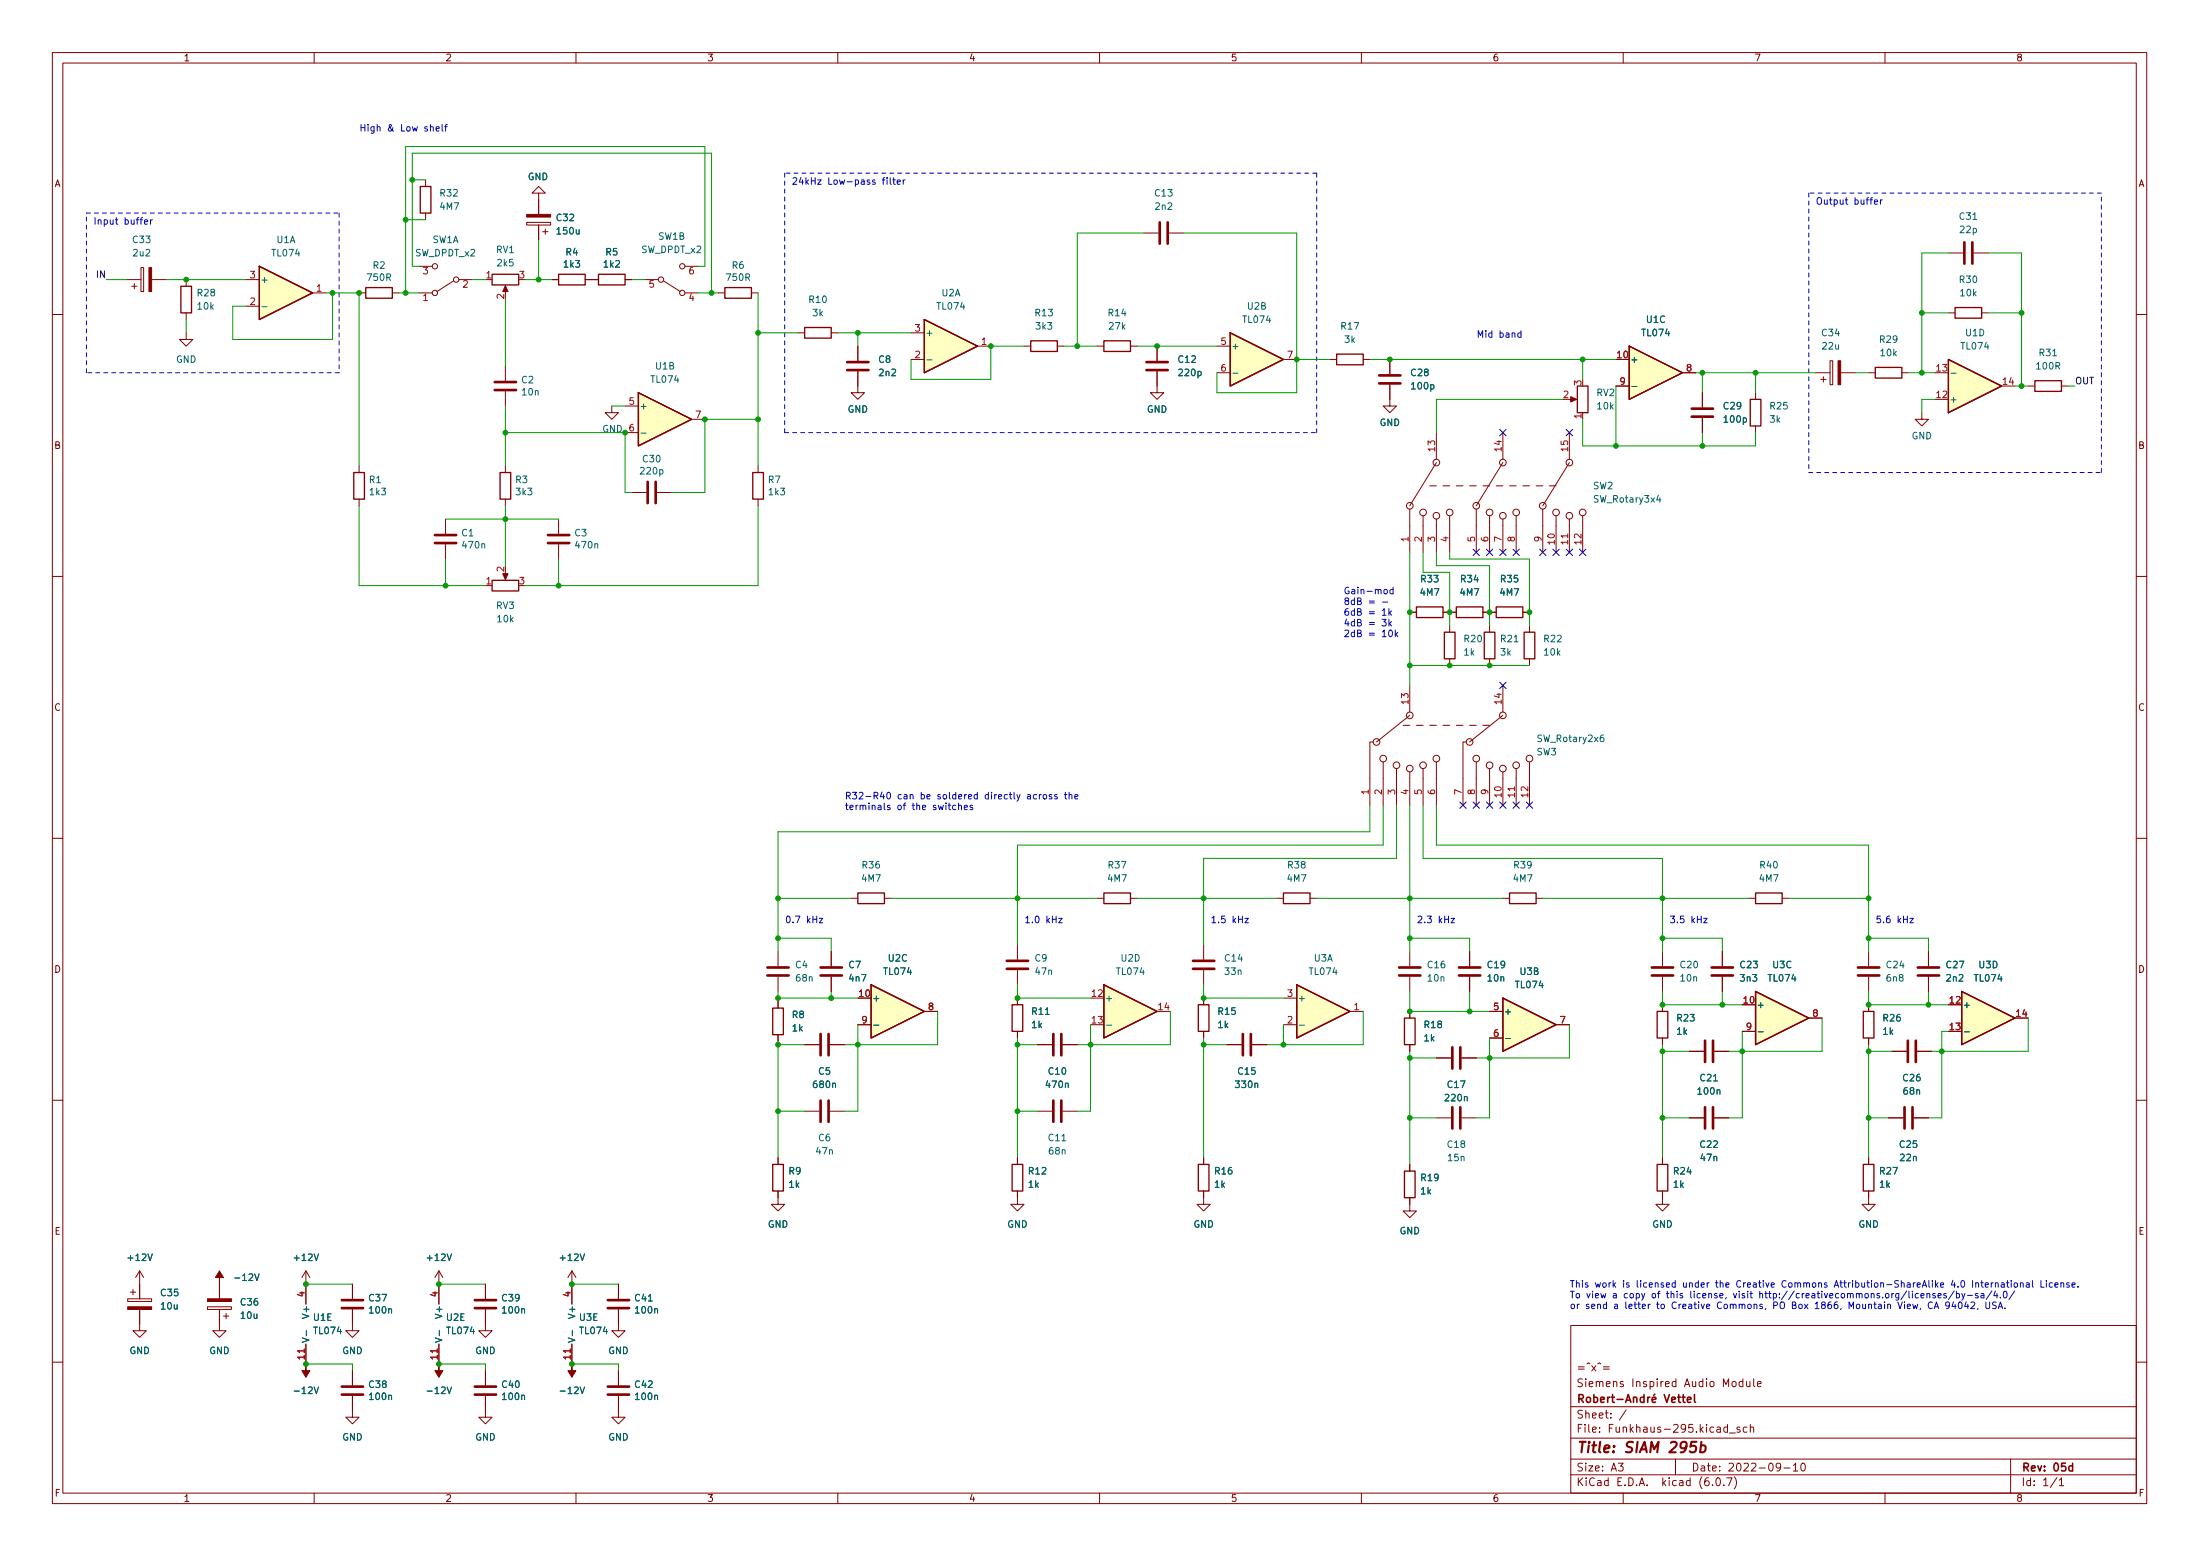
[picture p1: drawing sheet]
<svg xmlns="http://www.w3.org/2000/svg" width="420mm" height="297mm" viewBox="0 0 420 297" stroke-linecap="round" stroke-linejoin="round" font-family="sans-serif">
<g fill="none" stroke="#840000" stroke-width=".19">
<path d="M10 10h400v277h-400zM12 12h396v273h-396zM60 10v2M110 10v2M160 10v2M210 10v2M260 10v2M310 10v2M360 10v2M81.3 34.3v1.3M102.9 36.9h1.2l-1.2-1.3-1.3 1.3h1.3v4M24.1 53.4h2.8"/>
<path d="M25.1 54.6h1.1M25.7 54.1v1.1M26.9 51.1h.5v4.6h-.5zM29 53.4h2.7M35.6 53.4v1.2M35.6 59.7v1.3M47 53.4h2.5M47 58.5h2.5M59.7 55.9h2.5M68.6 55.9h1.2M74.9 55.9h1.3M80 55.9h2.5"/>
<path d="M80 50.8h2.5M81.3 40.7v1.2M86.6 53.6l-3.2 2.1M87.6 53.4h2.6M96.5 54.9v1M100.6 42.5h4.6v.5h-4.6zM102.9 43v2.8M103.6 44.2h1M104.1 43.7v1M105.4 53.4h1.3M111.8 53.4h2.5M119.4 53.4h1.2"/>
<path d="M123.2 53.4h2.5M126.7 53.6l3.2 2.1M130.8 55.9h2.5M130.8 50.8h2.5M137.2 55.9h1.2M143.5 55.9h1.3M218.4 44.5h2.8M223.3 44.5h2.8M372.1 48.3h2.8M372.1 59.7h1.3M376.9 48.3h2.8M378.5 59.7h1.2"/>
<path d="M10 60h2M35.6 63.5v1.3h1.2l-1.2 1.3-1.3-1.3h1.3M96.5 69.9v2.8M96.5 74.7v2.8M116.8 77.5v1.3h1.3l-1.3 1.2-1.2-1.2h1.2M119.4 77.5h2.5M152.4 63.5h1.3M158.7 63.5h1.3M163.8 70.9v4.1h1.3l-1.3 1.2-1.2-1.2h1.2M163.8 66.1v2.8M174 68.6h2.5M174 63.5h2.5"/>
<path d="M186.7 66.1h2.5M195.6 66.1h1.2M201.9 66.1h1.3M209.5 66.1h1.3M215.9 66.1h1.3M221 70.9v4.1h1.2l-1.2 1.2-1.3-1.2h1.3M221 66.1v2.8M232.4 66.1h2.5M232.4 71.2h2.5M245.1 68.6h2.5M254 68.6h1.3M260.3 68.6h1.3"/>
<path d="M265.4 73.4v4.1h1.3l-1.3 1.3-1.2-1.3h1.2M265.4 68.6v2.8M299.7 76.2h1M308.6 73.7h2.5M321.3 71.2h2.5M325.1 75v2.8M325.1 79.8v2.8M335.3 75v1.2M346.7 71.2h2.8M347.7 72.4h1M348.2 71.9v1M349.5 68.9h.5v4.5h-.5z"/>
<path d="M351.5 71.2h2.8M356.9 71.2h1.2M363.2 71.2h1.3M367 78.8v1.2h1.3l-1.3 1.3-1.2-1.3h1.2M387.3 73.7h1.3M393.7 73.7h1.3M408 60h2M68.6 88.9v1.3M68.6 95.3v1.3M85.1 99.1v2.8M96.5 88.9v1.3M96.5 95.3v1.3"/>
<path d="M106.7 99.1v2.8M119.4 82.6h2.5M120.6 94h2.8M125.5 94h2.8M132.1 80h2.5M144.8 88.9v1.3M144.8 95.3v1.3M269.2 97.2v8.2M271.8 98.5v6.9M273 92.7h1.3M274.3 82.6v5.1M274.3 99.1v6.3"/>
<path d="M274.3 88.3l-5.1 8.3M275.6 92.7h1.3M276.9 98.5v6.9M278.1 92.7h1.3M280.7 92.7h1.2M281.9 97.2v8.2M283.2 92.7h1.3M284.5 98.5v6.9M285.7 92.7h1.3M287 82.6v5.1M287 99.1v6.3M287 88.3l-5.1 8.3"/>
<path d="M288.3 92.7h1.3M289.6 98.5v6.9M290.8 92.7h1.3M293.4 92.7h1.2M294.6 97.2v8.2M295.9 92.7h1.3M297.2 98.5v6.9M299.7 88.3l-5.1 8.3M299.7 82.6v5.1M299.7 99.1v6.3M302.3 98.5v6.9M335.3 81.3v1.3"/>
<path d="M10 110h2M85.1 103.9v2.8M96.5 109.3v1M106.7 103.9v2.8M269.2 116.9h1.3M275.6 116.9h2.5M276.9 119.4v1.3M283.2 116.9h2.5M284.5 119.4v1.3M290.8 116.9h1.3M292.1 119.4v1.3M408 110h2"/>
<path d="M268 138.5h1.2M269.2 130.8v5.1M269.2 136.6l-6.3 5M270.5 138.5h1.3M273 138.5h1.3M275.6 138.5h1.3M276.9 125.8v1.2M278.1 138.5h1.3M280.7 138.5h1.2M283.2 138.5h1.3M284.5 125.8v1.2M287 136.6l-6.3 5"/>
<path d="M287 130.8v5.1M292.1 125.8v1.2M262.3 141.6h-.7v12.1M264.2 145.5v8.2M266.7 146.7v7M269.2 147.4v6.3M271.8 146.7v7M274.3 145.5v8.2M280 141.6h-.6v12.1M281.9 145.5v8.2M284.5 146.7v7M287 147.4v6.3"/>
<path d="M289.6 146.7v7M292.1 145.5v8.2M10 160h2M162.6 171.5h1.2M168.9 171.5h1.3M209.5 171.5h1.3M215.9 171.5h1.3M243.8 171.5h1.3M250.2 171.5h1.3M287 171.5h1.3M293.4 171.5h1.2M334 171.5h1.3"/>
<path d="M340.4 171.5h1.2M408 160h2M148.6 181.6v2.8M148.6 186.5v2.8M148.6 191.2v1.2M148.6 197.5v1.3M153.7 199.4h2.8M158.5 199.4h2.8M158.7 181.6v2.8M158.7 186.5v2.8M163.8 195.6h2.6M176.5 193.1h2.6"/>
<path d="M194.3 180.4v2.8M194.3 185.2v2.8M194.3 190.5v1.3M194.3 196.9v1.3M198.1 199.4h2.8M202.9 199.4h2.8M229.9 180.4v2.8M229.9 185.2v2.8M229.9 190.5v1.3M229.9 196.9v1.3M234.3 199.4h2.8M239.1 199.4h2.8"/>
<path d="M245.1 195.6h2.5M245.1 190.5h2.5M257.8 193.1h2.5M269.2 181.6v2.8M269.2 186.5v2.8M269.2 193.1v1.2M269.2 199.4v1.3M280.7 181.6v2.8M280.7 186.5v2.8M284.5 193.1h2.5M284.5 198.2h2.5M297.2 195.6h2.5"/>
<path d="M317.5 181.6v2.8M317.5 186.5v2.8M317.5 191.8v1.3M317.5 198.2v1.2M328.9 181.6v2.8M328.9 186.5v2.8M332.7 196.9h2.6M345.4 194.3h2.6M356.9 181.6v2.8M356.9 186.5v2.8M356.9 191.8v1.3M356.9 198.2v1.2"/>
<path d="M368.3 181.6v2.8M368.3 186.5v2.8M10 210h2M153.7 212.1h2.8M158.5 212.1h2.8M198.1 212.1h2.8M202.9 212.1h2.8M274.3 213.4h2.8M274.3 202h2.8M279.1 213.4h2.8M279.1 202h2.8M322.6 200.7h2.8"/>
<path d="M322.6 213.4h2.8M327.4 200.7h2.8M327.4 213.4h2.8M360.7 213.4h2.8M361.3 200.7h2.8M365.5 213.4h2.8M366.1 200.7h2.8M408 210h2M148.6 227.4v2.5h1.3l-1.3 1.3-1.3-1.3h1.3M148.6 221v1.3M194.3 227.4v2.5h1.3l-1.3 1.3-1.3-1.3h1.3M194.3 221v1.3"/>
<path d="M229.9 227.4v2.5h1.2l-1.2 1.3-1.3-1.3h1.3M229.9 221v1.3M269.2 228.6v2.6h1.3l-1.3 1.2-1.2-1.2h1.2M269.2 222.3v1.3M317.5 227.4v2.5h1.3l-1.3 1.3-1.3-1.3h1.3M317.5 221v1.3M356.9 227.4v2.5h1.2l-1.2 1.3-1.3-1.3h1.3M356.9 221v1.3M24.4 247.9h4.6v.5h-4.6zM24.9 246.7h1M25.4 246.2v1M26.7 250v4h1.2l-1.2 1.3-1.3-1.3h1.3"/>
<path d="M26.7 242.6v5.3M26.7 242.6l-.8 1.3M26.7 242.6l.7 1.3M39.6 249.5h4.6v.5h-4.6zM41.9 250v4h1.3l-1.3 1.3-1.3-1.3h1.3M41.9 245.1v2.8M42.7 251.2h1M43.2 250.7v1.1M58.4 242.6v6.4M58.4 256.6v3.8M58.4 242.6l-.7 1.3M58.4 242.6l.8 1.3"/>
<path d="M67.3 250v4h1.3l-1.3 1.3-1.3-1.3h1.3M67.3 245.1v2.8M83.8 242.6l-.7 1.3M83.8 242.6v6.4M83.8 256.6v3.8M83.8 242.6l.8 1.3M92.7 250v4h1.3l-1.3 1.3-1.3-1.3h1.3M92.7 245.1v2.8M109.2 242.6l-.7 1.3M109.2 242.6v6.4M109.2 256.6v3.8M109.2 242.6l.8 1.3"/>
<path d="M118.1 250v4h1.3l-1.3 1.3-1.3-1.3h1.3M118.1 245.1v2.8M300 253h108v32h-108zM10 260h2M67.3 266.5v4h1.3l-1.3 1.3-1.3-1.3h1.3M67.3 261.7v2.8M92.7 266.5v4h1.3l-1.3 1.3-1.3-1.3h1.3M92.7 261.7v2.8M118.1 266.5v4h1.3l-1.3 1.3-1.3-1.3h1.3M118.1 261.7v2.8M300 278.5h108M300 274.5h108"/>
<path d="M300 268.5h108M306.2 260.9h1.2M306.2 261.4h1.2M309.1 279.3h.9l-.5 .6 .4 .1v.7l-.2 .1-.6-.1M310.6 269.1l-1.3 2M320 278.5v3M329.9 272.5l-.4-.1-.3 .3 .2 .6h.5M329.9 271.9v1.5M330.3 273.6h1.1M330.9 263.8l.4-.1 .3 .3v.4l-.3 .3-.4-.1-.1-.2zM332.3 272.5l-.4-.1-.2 .2 .1 .2 .5 .2v.3h-.6M332.9 263.8l-.5-.1-.3 .3 .2 .6h.6"/>
<path d="M332.9 263.2v1.5M333.6 263.7v.9l.4 .1 .2-.1M333.6 272.5l-.4-.1-.3 .3 .2 .6h.5M334.2 263.7v1M334.3 272.6l.2-.2 .4 .1v.9M334.3 271.9v1.5M334.9 263.2v1.3l.2 .2M335.6 264.2l.8-.1-.1-.3-.4-.1-.3 .2 .1 .7h.6M340.1 280l-.3 .2h-.3l-.3-.2 .2-.6 .4-.1 .2 .2a.99 .99 0 0 1-.4 1.3h-.2M342.5 279.7l.4-.4v1.5M344.1 279.4l.2-.1a.8 .8 0 0 1 .5 .8 .8 .8 0 0 1-.5 .7 .99 .99 0 0 1-.2-1.4zM384 278.5v6.5"/>
<path d="M408 260h2M60 285v2M110 285v2M160 285v2M210 285v2M260 285v2M300 281.5h108M310 285v2M327.1 283.5v.1M327.9 282.2l.2-.1a.8 .8 0 0 1 .5 .8 .8 .8 0 0 1-.5 .7 1 1 0 0 1-.2-1.4zM329.2 283.5v.1M329.8 282.1h1l-.7 1.5"/>
<path d="M331.2 281.9a1.72 1.72 0 0 1 0 2.3M340.7 280.2h1.2M342.5 280.8h.9M360 285v2M392.9 282l-1.3 2M393.3 282.5l.4-.4v1.5M393.3 283.6h.8"/>
<circle cx="83.1" cy="50.8" r=".51"/>
<circle cx="83.1" cy="55.9" r=".51"/>
<circle cx="87.1" cy="53.4" r=".51"/>
<circle cx="126.2" cy="53.4" r=".51"/>
<circle cx="130.3" cy="55.9" r=".51"/>
<circle cx="130.3" cy="50.8" r=".51"/>
<circle cx="269.2" cy="96.6" r=".63"/>
<circle cx="271.8" cy="97.8" r=".63"/>
<circle cx="274.3" cy="98.5" r=".63"/>
<circle cx="274.3" cy="88.3" r=".63"/>
<circle cx="276.9" cy="97.8" r=".63"/>
<circle cx="281.9" cy="96.6" r=".63"/>
<circle cx="284.5" cy="97.8" r=".63"/>
<circle cx="287" cy="98.5" r=".63"/>
<circle cx="287" cy="88.3" r=".63"/>
<circle cx="289.6" cy="97.8" r=".63"/>
<circle cx="294.6" cy="96.6" r=".63"/>
<circle cx="297.2" cy="97.8" r=".63"/>
<circle cx="299.7" cy="88.3" r=".63"/>
<circle cx="299.7" cy="98.5" r=".63"/>
<circle cx="302.3" cy="97.8" r=".63"/>
<circle cx="269.2" cy="136.6" r=".63"/>
<circle cx="287" cy="136.6" r=".63"/>
<circle cx="262.9" cy="141.6" r=".63"/>
<circle cx="264.2" cy="144.8" r=".63"/>
<circle cx="266.7" cy="146.1" r=".63"/>
<circle cx="269.2" cy="146.7" r=".63"/>
<circle cx="271.8" cy="146.1" r=".63"/>
<circle cx="274.3" cy="144.8" r=".63"/>
<circle cx="280.7" cy="141.6" r=".63"/>
<circle cx="281.9" cy="144.8" r=".63"/>
<circle cx="284.5" cy="146.1" r=".63"/>
<circle cx="287" cy="146.7" r=".63"/>
<circle cx="289.6" cy="146.1" r=".63"/>
<circle cx="292.1" cy="144.8" r=".63"/>
</g>
<g fill="none" stroke="#840000" stroke-width=".3">
<path d="M301.5 267l.8-.1 .1-.2-.1-.3-.2-.2h-.6v1.5M301.9 267l.5 .7M303.1 266.8l.4-.1 .3 .3v.4l-.3 .3-.4-.1-.1-.2zM304.4 266.8l.4-.1 .3 .3-.1 .6h-.6M304.4 266.2v1.5M305.7 267.2l.7-.1-.1-.3-.4-.1-.2 .2 .1 .7h.5M307 266.7v1M307.5 266.7l-.3 .1-.2 .2M307.8 266.7h.5M308 266.2v1.3l.3 .2M308.8 267.1h1.2M310.5 267.7l.5-1.5 .5 1.5"/>
<path d="M310.6 267.3h.7M312 266.9l.2-.2 .3 .1 .1 .9M312 266.7v1M314 266.8l-.5-.1-.2 .3 .1 .6h.6M314 266.2v1.5M314.7 266.7v1M315.1 266.7l-.3 .1-.1 .2M315.5 267.2l.8-.1-.1-.3-.4-.1-.3 .2 .1 .7h.6M316 266.1l-.2 .3M317.8 266.2l.5 1.5 .5-1.5M319.3 267.2l.7-.1-.1-.3-.4-.1-.2 .2v.7h.6M320.4 266.7h.6"/>
<path d="M320.6 266.2v1.3l.4 .2M321.3 266.7h.5M321.5 266.2v1.3l.3 .2M322.3 267.2l.7-.1-.1-.3-.4-.1-.2 .2v.7h.6M323.6 266.2v1.3l.2 .2M395.8 279.9l-.4-.1-.3 .3 .2 .6h.5M395.8 279.3v1.5"/>
</g>
<path d="M324 275.2h-1l-.2 1 .3-.2 .7 .1 .1 .3-.1 .7-.3 .1h-.5l-.3-.1M324.8 276h.8l.2 .3-.1 .6a.66 .66 0 0 1-1 .2M324.9 275.2l-.2 2" fill="none" stroke="#840000" stroke-width=".4"/>
<g fill="none" stroke="#840000" stroke-width=".51">
<path d="M221.5 42.5v4M223 42.5v4M375.2 46.3v4M376.7 46.3v4M94.5 74.5h4.1M94.5 72.9h4.1M161.8 70.6h4.1M161.8 69.1h4.1M218.9 70.6h4.1M218.9 69.1h4.1M263.4 73.2h4.1M263.4 71.7h4.1"/>
<path d="M323.1 79.5h4.1M323.1 78h4.1M123.7 92v4M125.2 92v4M83.1 103.7h4M83.1 102.1h4M104.6 103.7h4.1M104.6 102.1h4.1M146.6 186.2h4M146.6 184.7h4M156.7 186.2h4.1M156.7 184.7h4.1"/>
<path d="M156.7 197.4v4.1M158.2 197.4v4.1M192.3 184.9h4M192.3 183.4h4M201.2 197.4v4.1M202.7 197.4v4.1M227.8 184.9h4.1M227.8 183.4h4.1M237.4 197.4v4.1M238.9 197.4v4.1M267.2 186.2h4.1M267.2 184.7h4.1"/>
<path d="M277.4 199.9v4.1M278.6 186.2h4.1M278.6 184.7h4.1M278.9 199.9v4.1M315.5 186.2h4M315.5 184.7h4M325.6 198.7v4M326.9 186.2h4.1M326.9 184.7h4.1M327.2 198.7v4M354.8 186.2h4.1M354.8 184.7h4.1"/>
<path d="M364.4 198.7v4M365.9 198.7v4M366.3 186.2h4M366.3 184.7h4M156.7 210.1v4.1M158.2 210.1v4.1M201.2 210.1v4.1M202.7 210.1v4.1M277.4 211.4v4M278.9 211.4v4M325.6 211.4v4M327.2 211.4v4"/>
<path d="M363.7 211.4v4M365.3 211.4v4M65.3 249.7h4M65.3 248.2h4M90.7 249.7h4M90.7 248.2h4M116.1 249.7h4M116.1 248.2h4M65.3 266.2h4M65.3 264.7h4M90.7 266.2h4M90.7 264.7h4"/>
<path d="M116.1 266.2h4M116.1 264.7h4"/>
</g>
<g fill="#ffffc2" stroke="#ffffc2" stroke-width=".19">
<path d="M234.9 63.5l10.2 5.1-10.2 5.1z"/>
<path d="M335.3 189.3l10.1 5-10.1 5.1z"/>
<path d="M311.1 66.1l10.2 5.1-10.2 5z"/>
<path d="M247.6 188l10.2 5.1-10.2 5.1z"/>
<path d="M374.6 189.3l10.2 5-10.2 5.1z"/>
<path d="M287 190.5l10.2 5.1-10.2 5.1z"/>
<path d="M210.8 188l10.2 5.1-10.2 5.1z"/>
<path d="M121.9 75l10.2 5-10.2 5.1z"/>
<path d="M372.1 68.6l10.2 5.1-10.2 5.1z"/>
<path d="M49.5 50.8l10.2 5.1-10.2 5.1z"/>
<path d="M176.5 61l10.2 5.1-10.2 5.1z"/>
<path d="M166.4 188l10.1 5.1-10.1 5.1z"/>
</g>
<g fill="none" stroke="#840000" stroke-width=".25">
<path d="M80.3 35.6h2v5.1h-2zM34.5 54.6h2.1v5.1h-2.1zM49.5 50.8l10.2 5.1-10.2 5.1zM69.8 54.9h5.1v2h-5.1zM94 52.4h5.1v2h-5.1zM106.7 52.4h5.1v2h-5.1zM114.3 52.4h5.1v2h-5.1zM138.4 54.9h5.1v2h-5.1zM373.4 58.7h5.1v2h-5.1zM121.9 75l10.2 5-10.2 5.1zM153.7 62.5h5v2.1h-5zM176.5 61l10.2 5.1-10.2 5.1z"/>
<path d="M196.8 65.1h5.1v2h-5.1zM210.8 65.1h5.1v2h-5.1zM234.9 63.5l10.2 5.1-10.2 5.1zM255.3 67.6h5v2h-5zM301.2 73.7h2.1v5.1h-2.1zM311.1 66.1l10.2 5.1-10.2 5zM334.3 76.2h2v5.1h-2zM358.1 70.1h5.1v2.1h-5.1zM372.1 68.6l10.2 5.1-10.2 5.1zM388.6 72.7h5.1v2h-5.1zM67.6 90.2h2v5.1h-2zM95.5 90.2h2v5.1h-2z"/>
<path d="M143.8 90.2h2v5.1h-2zM94 110.8h5.1v2h-5.1zM270.5 115.9h5.1v2h-5.1zM278.1 115.9h5.1v2h-5.1zM285.7 115.9h5.1v2h-5.1zM275.8 120.7h2.1v5.1h-2.1zM283.5 120.7h2v5.1h-2zM291.1 120.7h2v5.1h-2zM163.8 170.5h5.1v2h-5.1zM210.8 170.5h5.1v2h-5.1zM245.1 170.5h5.1v2h-5.1zM288.3 170.5h5.1v2h-5.1z"/>
<path d="M335.3 170.5h5.1v2h-5.1zM147.6 192.4h2v5.1h-2zM166.4 188l10.1 5.1-10.1 5.1zM193.3 191.8h2v5.1h-2zM210.8 188l10.2 5.1-10.2 5.1zM228.9 191.8h2v5.1h-2zM247.6 188l10.2 5.1-10.2 5.1zM268.2 194.3h2.1v5.1h-2.1zM287 190.5l10.2 5.1-10.2 5.1zM316.5 193.1h2v5.1h-2zM335.3 189.3l10.1 5-10.1 5.1zM355.9 193.1h2v5.1h-2z"/>
<path d="M374.6 189.3l10.2 5-10.2 5.1zM147.6 222.3h2v5.1h-2zM193.3 222.3h2v5.1h-2zM228.9 222.3h2v5.1h-2zM268.2 223.6h2.1v5h-2.1zM316.5 222.3h2v5.1h-2zM355.9 222.3h2v5.1h-2z"/>
</g>
<g fill="none" stroke="#006464" stroke-width=".19">
<path d="M50 58.5h1M177 68.7h1M235.5 71.2h.9M311.7 73.8h.9M372.6 71.2h1M122.4 82.7h1M316.7 94.5l-.3 .9h.8M306.2 140.3l-.4 .1-.1 .2-.1 .7 .2 .3 .5-.1v-.5l-.1-.1-.4-.1-.2 .2M166.9 195.7h.9M211.3 195.7h1M248.2 195.7h.9M287.5 198.2h1"/>
<path d="M335.8 197h1M375.2 197h.9M58.5 254v1M83.9 254v1M109.3 254v1"/>
</g>
<g fill="#840000" stroke="#840000" stroke-width=".19">
<path d="M58.4 260.4v1.3h.8l-.8 1.2-.7-1.2h.7z"/>
<path d="M96.5 54.5l.5 1.2h-1z"/>
<path d="M300 75.7l1.1 .5-1.1 .5z"/>
<path d="M96 109.5h1l-.5 1.2z"/>
<path d="M351 68.9h.5v4.5h-.5z"/>
<path d="M100.6 40.9h4.6v.5h-4.6z"/>
<path d="M28.4 51.1h.6v4.6h-.6z"/>
<path d="M83.8 260.4v1.3h.8l-.8 1.2-.7-1.2h.7z"/>
<path d="M109.2 260.4v1.3h.8l-.8 1.2-.7-1.2h.7z"/>
<path d="M39.6 247.9h4.6v.5h-4.6z"/>
<path d="M24.4 249.5h4.6v.5h-4.6z"/>
<path d="M41.9 242.6l.8 1.3h-.8v1.2v-1.2h-.8z"/>
</g>
<g fill="none" stroke="#0000c2" stroke-width=".19">
<path d="M82.2 24.3l.2-.1h.3v.8M83.3 24.6l.6-.1-.1-.3h-.3l-.2 .2 .1 .6h.4M84.4 23.8v1l.2 .2M84.9 24.2h.5M85.4 23.8l-.3 .1v1.1M168.5 34.3h.5M169 33.9l-.3 .2v1.1M169.4 33.9v.1M169.4 34.3v.9M170 33.9v1.1l.2 .2M170.5 34.3h.5M170.7 33.9v1.1l.3 .2"/>
<path d="M171.3 34.8l.6-.2v-.2l-.4-.1-.2 .2 .1 .6h.5M172.5 34.3v.9M172.9 34.3l-.4 .3M358 38.6l.6-.1-.1-.3-.3-.1-.2 .2v.6h.5M359.1 38.1v.9M359.5 38.1l-.4 .3M27.6 42.4l.6-.1-.1-.3h-.3l-.2 .1 .1 .6h.4M28.7 42v.8M29.1 42l-.4 .2M290.5 63.6h-.4l-.2 .2 .1 .5h.5M290.5 63.1v1.3M263.9 118.2h.8l-.4 .5 .4 .1v.6l-.2 .1-.6-.1"/>
<path d="M264 116.6l.4-.4v1.3M264 117.5h.7M264.1 114.9h.9M264.4 112.6l.3-.1 .3 .3v.3l-.3 .3-.3-.1-.1-.2zM265.3 116.2v1.3M265.3 118.2v1.3M265.4 117l.3 .5M265.4 119l.3 .5M265.7 116.6l-.4 .5M265.7 118.7l-.4 .4M266 112.6l-.3-.1-.3 .3 .2 .5h.4M266 112.1v1.3"/>
<path d="M265.4 120.3h.1a.68 .68 0 0 1 .4 .6 .68 .68 0 0 1-.4 .6 .85 .85 0 0 1-.1-1.2zM266.5 120.3v1.2M266.6 121.1l.4 .4M267 120.7l-.5 .5M181.1 153.7h.5M181.3 153.3v1.1l.3 .2M182.5 153.8l-.3-.1-.3 .3 .1 .5h.5M183.1 153.8l.2-.1 .3 .1v.8M183.1 153.3v1.3M184.2 154.1l.6-.1-.1-.2-.4-.1-.1 .2v.6h.5M185.7 153.8l-.3-.1-.1 .2v.2l.4 .1v.3h-.4M196.3 151.7h.4l.1 .8"/>
<path d="M196.8 152h-.4l-.2 .2 .2 .3h.4M198 151.7h-.4l-.3 .2 .2 .6h.5M198.5 151.7v.8M198.9 151.7l-.4 .2M199.3 151.8l.2-.1 .3 .1 .1 .5-.1 .2h-.3l-.2-.1zM200.9 151.7h-.3l-.2 .2v.1l.5 .2v.3h-.5M201.9 151.7h-.3l-.2 .2 .1 .1 .4 .2v.3h-.5M203.3 151.7h.5M203.5 151.3v1l.3 .2M204.2 151.8l.2-.1h.3v.8M204.2 151.3v1.2M205.3 152.1l.6-.1-.1-.3h-.3l-.2 .2v.6h.5"/>
<path d="M156.5 175.3h.6l-.6 .9h.6M202.2 175.3h.7l-.7 .9h.7M237.7 175.3h.7l-.7 .9h.7M277.1 175.3h.7l-.7 .9h.7M325.4 175.3h.6l-.6 .9h.6M364.7 175.3h.7l-.7 .9h.7M364.6 246.5v1.1l.1 .2M365.2 246.5v.1M365.2 246.9v.9M366.4 247l-.4-.1-.2 .3 .1 .5h.5M366.9 247.3l.6-.1-.1-.2-.4-.1-.1 .2v.6h.5M368 247l.2-.1 .3 .1 .1 .8"/>
<path d="M368 246.9v.9M369 248.7a.6 .6 0 0 0-.8 .4 .6 .6 0 0 0 .6 .7l.2-.1M369.4 249.8l.4-1.3 .5 1.3M369.5 249.5h.6M369.6 247l-.3-.1-.2 .2 .1 .2 .4 .1v.3h-.5M370.1 247.3l.6-.1v-.2l-.4-.1-.2 .2 .1 .6h.5M371.7 247l-.3-.1-.2 .2 .1 .2 .4 .1v.3h-.5M372.3 249.1l-.2 .2h-.4l-.1-.2v-.3l.2-.3 .4 .1 .1 .2a.85 .85 0 0 1-.4 1h-.2M373.1 248.5l-.3 .9h.8M373.2 246.4l-1.1 1.7M373.4 249v.8M373.6 247l.4-.1 .2 .3-.1 .5h-.5"/>
<path d="M373.6 246.5v1.3M374.1 248.7l.2-.2a.68 .68 0 0 1 .4 .7 .68 .68 0 0 1-.4 .6l-.3-.5zM374.7 246.9l.3 .9M375.3 246.9l-.5 1.2-.1 .1M375.5 248.5l-.3 .9h.8M375.8 247.3h.9M375.8 249v.8M376.4 248.7l.5-.2 .2 .4-.7 .9h.7M377.7 247l-.3-.1-.1 .2v.2l.4 .1v.3h-.4M377.7 249.8l-.1 .2M378.3 244.9h.5M378.4 247h.4l.1 .8"/>
<path d="M378.5 244.5v1l.3 .2M378.9 247.2l-.4 .1-.2 .2 .2 .3 .4-.1M379.1 245.3l.6-.1v-.3h-.4l-.2 .2 .1 .6h.5M379.3 248.5v1.1l.2 .2h.4l.1-.2v-1.1M380.3 244.9v.8M380.4 246.4l-1.1 1.7M380.7 244.9l-.4 .2M381.1 245l.2-.1h.3v.8M381.1 246.4l-.3 .9h.8M381.1 244.9v.8M381.3 248.6l-.5-.1-.3 .3 .2 .3 .5 .2v.4l-.2 .1h-.5M381.4 246.9v.9"/>
<path d="M381.6 249.8l.4-1.3 .5 1.3M381.7 249.5h.6M382 247.7v.1M382.2 244.9h.5l.1 .8M382.7 246.6l.2-.1a.68 .68 0 0 1 .4 .6 .68 .68 0 0 1-.4 .7l-.3-.5zM382.8 245.2h-.5l-.1 .2 .1 .3h.5M382.9 249.7v.1M383.2 244.9h.5M383.4 244.5v1l.3 .2M384.1 244.5v.1M384.1 244.9v.8M384.8 244.9h.3l.2 .2v.4l-.2 .2h-.3l-.2-.2z"/>
<path d="M384.8 246.4l-1.1 1.7M385.9 245l.1-.1h.3l.1 .8M385.9 244.9v.8M387 244.9h.5v.8M387.5 245.2h-.4l-.2 .2 .2 .3h.4M388.2 244.5v1l.1 .2M389.8 244.5v1.2h.6M390.8 244.5v.1M390.8 244.9v.8M392 244.9h-.4l-.2 .2 .1 .6h.5M392.4 245.3l.6-.1v-.3h-.4l-.2 .2 .1 .6h.5M393.6 245l.2-.1h.3v.8"/>
<path d="M393.6 244.9v.8M395.2 244.9h-.3l-.2 .2v.1l.5 .2v.3h-.5M395.7 245.3l.6-.1v-.3h-.4l-.2 .2 .1 .6h.5M396.9 245.6v.1"/>
</g>
<path d="M149.9 33.1v49.5M251.5 33.1h-101.6M345.4 36.9v53.3M401.3 36.9h-55.9M16.5 40.7h48.3M64.8 40.7v30.5M16.5 71.2v-30.5M64.8 71.2h-48.3M149.9 82.6h101.6M251.5 82.6v-49.5M345.4 90.2h55.9M401.3 90.2v-53.3" fill="none" stroke="#0000c2" stroke-width=".19" stroke-dasharray=".8 .8"/>
<g fill="none" stroke="#009600" stroke-width=".19">
<path d="M78.7 34.3h2.6M20.3 53.4h3.8M31.7 53.4h15.3M62.2 55.9h6.4v33M63.5 55.9v8.9h-19.1v-6.3h2.6M76.2 55.9h3.8M77.5 41.9h3.8M80 50.8h-1.3v-21.6h57.2v26.7M90.2 53.4h2.5M96.5 57.2v12.7M100.3 53.4h5.1M102.9 45.8v7.6"/>
<path d="M120.6 53.4h2.6M133.3 50.8h1.3v-22.8h-57.1v27.9M133.3 55.9h3.9M144.8 55.9v33M218.4 44.5h-12.7v21.6M226.1 44.5h21.5v30.5h-15.2v-3.8M367 59.7h5.1M372.1 48.3h-5.1v22.9M379.7 48.3h6.4v25.4M379.7 59.7h6.4M35.6 61v2.5M96.5 77.5v11.4"/>
<path d="M116.8 77.5h2.6M144.8 63.5h7.6M160 63.5h14M163.8 63.5v2.6M195.6 66.1h-6.4v6.3h-15.2v-3.8M203.2 66.1h6.3M217.2 66.1h15.2M247.6 68.6h6.4M261.6 68.6h47M298.4 76.2h-24.1v6.4M302.3 68.6v3.8M308.6 73.7v11.4"/>
<path d="M323.8 71.2h22.9M325.1 71.2v3.8M335.3 71.2v3.8M354.3 71.2h2.6M364.5 71.2h5.1M369.6 76.2h-2.6v2.6M384.8 73.7h2.5M395 73.7h1.2M68.6 96.6v15.2h24.1M85.1 99.1h21.6M96.5 82.6h22.9v11.4h1.2M96.5 96.6v11.4"/>
<path d="M144.8 80h-10.2v14h-6.3M144.8 96.6v15.2h-44.5M302.3 80v5.1h33v-2.5M325.1 82.6v2.5M85.1 106.7v5.1M106.7 106.7v5.1M269.2 105.4v25.4M271.8 105.4v3.9h5.1v10.1M274.3 105.4v2.6h10.2v11.4M276.9 105.4v1.3h15.2v12.7M269.2 127h22.9M261.6 153.7v5.1h-113v22.8"/>
<path d="M264.2 153.7v7.6h-69.9v19.1M266.7 153.7v10.2h-36.8v16.5M269.2 153.7v27.9M271.8 153.7v10.2h45.7v17.7M274.3 153.7v7.6h82.6v20.3M148.6 179.1h10.1v2.5M148.6 171.5h14M170.2 171.5h39.3M217.2 171.5h26.6M251.5 171.5h35.5M269.2 179.1h11.5v2.5M294.6 171.5h39.4"/>
<path d="M317.5 179.1h11.4v2.5M341.6 171.5h15.3M356.9 179.1h11.4v2.5M148.6 199.4h5.1M148.6 190.5h15.2M148.6 189.3v1.9M148.6 198.8v22.2M158.7 189.3v1.2M163.8 195.6v16.5h-2.5M179.1 193.1v6.3h-17.8M194.3 199.4h3.8M194.3 188v2.5h14"/>
<path d="M194.3 198.2v22.8M208.3 195.6v16.5h-2.6M223.5 193.1v6.3h-17.8M229.9 199.4h4.4M229.9 188v2.5h15.2M229.9 198.2v22.8M245.1 195.6v3.8M260.3 193.1v6.3h-18.4M269.2 189.3v3.8h15.3M280.7 189.3v3.8M284.5 198.2v15.2h-2.6M299.7 195.6v6.4h-17.8"/>
<path d="M317.5 189.3v2.5h15.2M317.5 199.4v21.6M328.9 189.3v2.5M332.7 196.9v16.5h-2.5M348 194.3v6.4h-17.8M356.9 189.3v2.5h15.2M356.9 199.4v21.6M368.3 189.3v2.5M372.1 196.9h-1.3v16.5h-2.5M387.3 194.3v6.4h-18.4M148.6 212.1h5.1M194.3 212.1h3.8"/>
<path d="M269.2 200.7v21.6M269.2 213.4h5.1M269.2 202h5.1M317.5 213.4h5.1M317.5 200.7h5.1M356.9 213.4h3.8M356.9 200.7h4.4M58.4 245.1h8.9M83.8 245.1h8.9M109.2 245.1h8.9M58.4 260.4h8.9v1.3M83.8 260.4h8.9v1.3"/>
<path d="M109.2 260.4h8.9v1.3"/>
</g>
<g fill="none" stroke="#000084" stroke-width=".19">
<path d="M286.4 82l1.2 1.2M287.6 82l-1.2 1.2M299.1 82l1.2 1.2M300.3 82l-1.2 1.2M281.3 104.8l1.2 1.3M282.5 104.8l-1.2 1.3M283.9 104.8l1.2 1.3M285.1 104.8l-1.2 1.3M286.4 104.8l1.2 1.3M287.6 104.8l-1.2 1.3M289 104.8l1.2 1.3M290.2 104.8l-1.2 1.3"/>
<path d="M294 104.8l1.2 1.3M295.2 104.8l-1.2 1.3M296.6 104.8l1.2 1.3M297.8 104.8l-1.2 1.3M299.1 104.8l1.2 1.3M300.3 104.8l-1.2 1.3M301.7 104.8l1.2 1.3M302.9 104.8l-1.2 1.3M286.4 130.2l1.2 1.3M287.6 130.2l-1.2 1.3M278.8 153.1l1.2 1.2M280 153.1l-1.2 1.2"/>
<path d="M281.3 153.1l1.2 1.2M282.5 153.1l-1.2 1.2M283.9 153.1l1.2 1.2M285.1 153.1l-1.2 1.2M286.4 153.1l1.2 1.2M287.6 153.1l-1.2 1.2M289 153.1l1.2 1.2M290.2 153.1l-1.2 1.2M291.5 153.1l1.2 1.2M292.7 153.1l-1.2 1.2"/>
</g>
<g fill="#009600" stroke="#009600" stroke-width=".19">
<circle cx="269.2" cy="171.5" r=".46"/>
<circle cx="269.2" cy="193.1" r=".46"/>
<circle cx="245.1" cy="199.4" r=".46"/>
<circle cx="276.9" cy="116.9" r=".46"/>
<circle cx="284.5" cy="116.9" r=".46"/>
<circle cx="292.1" cy="116.9" r=".46"/>
<circle cx="325.1" cy="71.2" r=".46"/>
<circle cx="308.6" cy="85.1" r=".46"/>
<circle cx="265.4" cy="68.6" r=".46"/>
<circle cx="302.3" cy="68.6" r=".46"/>
<circle cx="247.6" cy="68.6" r=".46"/>
<circle cx="325.1" cy="85.1" r=".46"/>
<circle cx="317.5" cy="171.5" r=".46"/>
<circle cx="356.9" cy="179.1" r=".46"/>
<circle cx="356.9" cy="171.5" r=".46"/>
<circle cx="332.7" cy="200.7" r=".46"/>
<circle cx="317.5" cy="179.1" r=".46"/>
<circle cx="280.7" cy="193.1" r=".46"/>
<circle cx="269.2" cy="202" r=".46"/>
<circle cx="284.5" cy="202" r=".46"/>
<circle cx="269.2" cy="213.4" r=".46"/>
<circle cx="317.5" cy="213.4" r=".46"/>
<circle cx="317.5" cy="200.7" r=".46"/>
<circle cx="269.2" cy="179.1" r=".46"/>
<circle cx="317.5" cy="191.8" r=".46"/>
<circle cx="367" cy="59.7" r=".46"/>
<circle cx="386.1" cy="73.7" r=".46"/>
<circle cx="386.1" cy="59.7" r=".46"/>
<circle cx="335.3" cy="71.2" r=".46"/>
<circle cx="367" cy="71.2" r=".46"/>
<circle cx="356.9" cy="191.8" r=".46"/>
<circle cx="356.9" cy="200.7" r=".46"/>
<circle cx="370.8" cy="200.7" r=".46"/>
<circle cx="356.9" cy="213.4" r=".46"/>
<circle cx="328.9" cy="191.8" r=".46"/>
<circle cx="368.3" cy="191.8" r=".46"/>
<circle cx="276.9" cy="127" r=".46"/>
<circle cx="284.5" cy="127" r=".46"/>
<circle cx="269.2" cy="116.9" r=".46"/>
<circle cx="269.2" cy="127" r=".46"/>
<circle cx="144.8" cy="80" r=".46"/>
<circle cx="135.9" cy="55.9" r=".46"/>
<circle cx="144.8" cy="63.5" r=".46"/>
<circle cx="134.6" cy="80" r=".46"/>
<circle cx="96.5" cy="99.1" r=".46"/>
<circle cx="106.7" cy="111.8" r=".46"/>
<circle cx="96.5" cy="82.6" r=".46"/>
<circle cx="78.7" cy="34.3" r=".46"/>
<circle cx="77.5" cy="41.9" r=".46"/>
<circle cx="102.9" cy="53.4" r=".46"/>
<circle cx="68.6" cy="55.9" r=".46"/>
<circle cx="63.5" cy="55.9" r=".46"/>
<circle cx="77.5" cy="55.9" r=".46"/>
<circle cx="35.6" cy="53.4" r=".46"/>
<circle cx="85.1" cy="111.8" r=".46"/>
<circle cx="189.2" cy="66.1" r=".46"/>
<circle cx="205.7" cy="66.1" r=".46"/>
<circle cx="163.8" cy="63.5" r=".46"/>
<circle cx="221" cy="66.1" r=".46"/>
<circle cx="194.3" cy="212.1" r=".46"/>
<circle cx="194.3" cy="199.4" r=".46"/>
<circle cx="148.6" cy="179.1" r=".46"/>
<circle cx="148.6" cy="171.5" r=".46"/>
<circle cx="148.6" cy="199.4" r=".46"/>
<circle cx="194.3" cy="190.5" r=".46"/>
<circle cx="163.8" cy="199.4" r=".46"/>
<circle cx="148.6" cy="212.1" r=".46"/>
<circle cx="158.7" cy="190.5" r=".46"/>
<circle cx="148.6" cy="190.5" r=".46"/>
<circle cx="83.8" cy="260.4" r=".46"/>
<circle cx="109.2" cy="260.4" r=".46"/>
<circle cx="58.4" cy="260.4" r=".46"/>
<circle cx="58.4" cy="245.1" r=".46"/>
<circle cx="83.8" cy="245.1" r=".46"/>
<circle cx="109.2" cy="245.1" r=".46"/>
<circle cx="229.9" cy="171.5" r=".46"/>
<circle cx="229.9" cy="199.4" r=".46"/>
<circle cx="208.3" cy="199.4" r=".46"/>
<circle cx="229.9" cy="190.5" r=".46"/>
<circle cx="194.3" cy="171.5" r=".46"/>
</g>
<text font-size="2.8" fill="#840000" x="301" y="277.3">Title: SIAM 295b</text>
<g font-size="2.1" fill="#840000">
<text x="301" y="261.8">=^x^=</text>
<text x="301" y="264.8">Siemens Inspired Audio Module</text>
<text x="301" y="273.5">File: Funkhaus-295.kicad_sch</text>
<text x="301" y="270.8">Sheet: /</text>
<text x="301" y="280.9">Size: A3</text>
<text x="323" y="280.9">Date: 2022-09-10</text>
<text x="386" y="280.9">Rev: 05d</text>
<text x="301" y="283.7">KiCad E.D.A. kicad (6.0.7)</text>
<text x="386" y="283.7">Id: 1/1</text>
</g>
<g font-size="1.8" fill="#840000">
<text x="35" y="11.7">1</text>
<text x="85" y="11.7">2</text>
<text x="135" y="11.7">3</text>
<text x="185" y="11.7">4</text>
<text x="235" y="11.7">5</text>
<text x="285" y="11.7">6</text>
<text x="335" y="11.7">7</text>
<text x="385" y="11.7">8</text>
<text x="10.3" y="35.7">A</text>
<text x="408.3" y="35.7">A</text>
<text x="10.3" y="85.7">B</text>
<text x="408.3" y="85.7">B</text>
<text x="10.3" y="135.7">C</text>
<text x="408.3" y="135.7">C</text>
<text x="10.3" y="185.7">D</text>
<text x="408.3" y="185.7">D</text>
<text x="10.4" y="235.7">E</text>
<text x="408.4" y="235.7">E</text>
<text x="10.4" y="285.7">F</text>
<text x="35" y="286.7">1</text>
<text x="85" y="286.7">2</text>
<text x="135" y="286.7">3</text>
<text x="185" y="286.7">4</text>
<text x="235" y="286.7">5</text>
<text x="285" y="286.7">6</text>
<text x="335" y="286.7">7</text>
<text x="385" y="286.7">8</text>
<text x="408.4" y="285.7">F</text>
</g>
<g font-size="1.8" fill="#0000c2">
<text x="68.6" y="25.1">High &amp; Low shelf</text>
<text x="151.1" y="35.2">24kHz Low-pass filter</text>
<text x="346.7" y="39.1">Output buffer</text>
<text x="17.8" y="42.9">Input buffer</text>
<text x="281.9" y="64.5">Mid band</text>
<text x="256.5" y="113.4">Gain-mod</text>
<text x="256.5" y="115.5">8dB = -</text>
<text x="256.5" y="117.5">6dB = 1k</text>
<text x="256.5" y="119.6">4dB = 3k</text>
<text x="256.5" y="121.6">2dB = 10k</text>
<text x="161.3" y="152.6">R32-R40 can be soldered directly across the</text>
<text x="161.3" y="154.6">terminals of the switches</text>
<text x="149.9" y="176.2">0.7 kHz</text>
<text x="195.6" y="176.2">1.0 kHz</text>
<text x="231.1" y="176.2">1.5 kHz</text>
<text x="270.5" y="176.2">2.3 kHz</text>
<text x="318.8" y="176.2">3.5 kHz</text>
<text x="358.1" y="176.2">5.6 kHz</text>
<text x="299.7" y="245.8">This work is licensed under the Creative Commons Attribution-ShareAlike 4.0 International License.</text>
<text x="299.7" y="247.8">To view a copy of this license, visit http://creativecommons.org/licenses/by-sa/4.0/</text>
<text x="299.7" y="249.9">or send a letter to Creative Commons, PO Box 1866, Mountain View, CA 94042, USA.</text>
</g>
<g font-size="1.8" fill="#006464">
<text x="100.8" y="34.4">GND</text>
<text x="84.1" y="40">4M7</text>
<text x="84.1" y="37.5">R32</text>
<text x="220.6" y="37.5">C13</text>
<text x="220.7" y="40">2n2</text>
<text x="374.3" y="41.9">C31</text>
<text x="25.4" y="46.4">C33</text>
<text x="52.8" y="46.4">U1A</text>
<text x="82.5" y="46.4">SW1A</text>
<text x="106.3" y="42.2">C32</text>
<text x="106.5" y="44.7">150u</text>
<text x="125.7" y="45.8">SW1B</text>
<text x="374.4" y="44.5">22p</text>
<text x="25.5" y="48.9">2u2</text>
<text x="52.1" y="48.9">TL074</text>
<text x="70.3" y="53.6">750R</text>
<text x="71.3" y="51.3">R2</text>
<text x="79.3" y="48.9">SW_DPDT_x2</text>
<text x="94.8" y="48.3">RV1</text>
<text x="95" y="50.8">2k5</text>
<text x="107.7" y="51.1">1k3</text>
<text x="108.1" y="48.8">R4</text>
<text x="115.4" y="51.1">1k2</text>
<text x="115.7" y="48.8">R5</text>
<text x="122.5" y="48.3">SW_DPDT_x2</text>
<text x="138.9" y="53.6">750R</text>
<text x="139.8" y="51.3">R6</text>
<text x="37.8" y="56.6">R28</text>
<text x="37.8" y="59.1">10k</text>
<text x="49.7" y="54">+</text>
<text x="154.6" y="57.8">R10</text>
<text x="179.1" y="59.1">TL074</text>
<text x="179.8" y="56.6">U2A</text>
<text x="238.3" y="59.1">U2B</text>
<text x="374.3" y="54">R30</text>
<text x="374.4" y="56.6">10k</text>
<text x="155.2" y="60.4">3k</text>
<text x="176.7" y="64.2">+</text>
<text x="197.8" y="60.4">R13</text>
<text x="197.9" y="62.9">3k3</text>
<text x="211.7" y="60.4">R14</text>
<text x="211.9" y="62.9">27k</text>
<text x="237.5" y="61.6">TL074</text>
<text x="256.2" y="62.9">R17</text>
<text x="256.8" y="65.4">3k</text>
<text x="313.7" y="64.2">TL074</text>
<text x="314.5" y="61.6">U1C</text>
<text x="348" y="64.2">C34</text>
<text x="359.1" y="65.4">R29</text>
<text x="375.4" y="64.2">U1D</text>
<text x="33.6" y="69.3">GND</text>
<text x="125.2" y="70.5">U1B</text>
<text x="167.8" y="69.3">C8</text>
<text x="168" y="71.8">2n2</text>
<text x="225.1" y="69.3">C12</text>
<text x="225.2" y="71.8">220p</text>
<text x="235.1" y="66.7">+</text>
<text x="269.5" y="71.8">C28</text>
<text x="311.3" y="69.3">+</text>
<text x="348.1" y="66.7">22u</text>
<text x="359.2" y="68">10k</text>
<text x="374.6" y="66.7">TL074</text>
<text x="389" y="70.5">100R</text>
<text x="389.5" y="68">R31</text>
<text x="99.6" y="73.2">C2</text>
<text x="99.8" y="75.5">10n</text>
<text x="124.4" y="73.1">TL074</text>
<text x="269.7" y="74.3">100p</text>
<text x="304.9" y="75.6">RV2</text>
<text x="372.2" y="76.9">+</text>
<text x="122" y="78.1">+</text>
<text x="161.9" y="78.8">GND</text>
<text x="219" y="78.8">GND</text>
<text x="263.5" y="81.3">GND</text>
<text x="305.1" y="78.1">10k</text>
<text x="329.2" y="78.1">C29</text>
<text x="329.4" y="80.7">100p</text>
<text x="338" y="80.7">3k</text>
<text x="338.1" y="78.1">R25</text>
<text x="365.1" y="83.9">GND</text>
<text x="122.8" y="88.3">C30</text>
<text x="70.5" y="92.2">R1</text>
<text x="70.7" y="94.5">1k3</text>
<text x="98.5" y="92.2">R3</text>
<text x="98.6" y="94.5">3k3</text>
<text x="122.4" y="90.6">220p</text>
<text x="146.7" y="92.2">R7</text>
<text x="146.9" y="94.5">1k3</text>
<text x="304.3" y="93.4">SW2</text>
<text x="304.6" y="95.9">SW_Rotary3x4</text>
<text x="88.2" y="102.4">C1</text>
<text x="88.5" y="104.7">470n</text>
<text x="109.8" y="102.4">C3</text>
<text x="110.1" y="104.7">470n</text>
<text x="271.3" y="113.7">4M7</text>
<text x="271.4" y="111.2">R33</text>
<text x="279" y="113.7">4M7</text>
<text x="279" y="111.2">R34</text>
<text x="286.6" y="113.7">4M7</text>
<text x="286.7" y="111.2">R35</text>
<text x="94.8" y="116.2">RV3</text>
<text x="95" y="118.8">10k</text>
<text x="279.6" y="125.1">1k</text>
<text x="279.7" y="122.6">R20</text>
<text x="286.6" y="125.1">3k</text>
<text x="286.7" y="122.6">R21</text>
<text x="294.9" y="122.6">R22</text>
<text x="295" y="125.1">10k</text>
<text x="293.8" y="141.6">SW_Rotary2x6</text>
<text x="293.5" y="144.2">SW3</text>
<text x="164.7" y="165.8">R36</text>
<text x="211.7" y="165.8">R37</text>
<text x="246" y="165.8">R38</text>
<text x="289.2" y="165.8">R39</text>
<text x="336.2" y="165.8">R40</text>
<text x="164.6" y="168.3">4M7</text>
<text x="211.6" y="168.3">4M7</text>
<text x="245.9" y="168.3">4M7</text>
<text x="289.1" y="168.3">4M7</text>
<text x="336.1" y="168.3">4M7</text>
<text x="152" y="184.8">C4</text>
<text x="162.1" y="184.8">C7</text>
<text x="169.7" y="183.6">U2C</text>
<text x="197.7" y="183.6">C9</text>
<text x="214.1" y="183.6">U2D</text>
<text x="234" y="183.6">C14</text>
<text x="251" y="183.6">U3A</text>
<text x="272.7" y="184.8">C16</text>
<text x="284.1" y="184.8">C19</text>
<text x="321" y="184.8">C20</text>
<text x="332.4" y="184.8">C23</text>
<text x="338.6" y="184.8">U3C</text>
<text x="360.3" y="184.8">C24</text>
<text x="371.8" y="184.8">C27</text>
<text x="378" y="184.8">U3D</text>
<text x="152.1" y="187.4">68n</text>
<text x="162.3" y="187.4">4n7</text>
<text x="166.5" y="191.2">+</text>
<text x="168.9" y="186.1">TL074</text>
<text x="197.8" y="186.1">47n</text>
<text x="210.9" y="191.2">+</text>
<text x="213.3" y="186.1">TL074</text>
<text x="234" y="186.1">33n</text>
<text x="247.8" y="191.2">+</text>
<text x="250.2" y="186.1">TL074</text>
<text x="272.8" y="187.4">10n</text>
<text x="284.2" y="187.4">10n</text>
<text x="289.5" y="188.6">TL074</text>
<text x="290.3" y="186.1">U3B</text>
<text x="321" y="187.4">10n</text>
<text x="332.4" y="187.4">3n3</text>
<text x="337.8" y="187.4">TL074</text>
<text x="360.4" y="187.4">6n8</text>
<text x="371.8" y="187.4">2n2</text>
<text x="377.2" y="187.4">TL074</text>
<text x="151.3" y="194.3">R8</text>
<text x="151.3" y="196.9">1k</text>
<text x="197.1" y="196.3">1k</text>
<text x="197.2" y="193.7">R11</text>
<text x="232.6" y="196.3">1k</text>
<text x="232.7" y="193.7">R15</text>
<text x="272.1" y="196.3">R18</text>
<text x="287.1" y="193.7">+</text>
<text x="320.3" y="197.5">1k</text>
<text x="320.3" y="195">R23</text>
<text x="335.4" y="192.4">+</text>
<text x="359.6" y="197.5">1k</text>
<text x="359.7" y="195">R26</text>
<text x="374.8" y="192.4">+</text>
<text x="272" y="198.8">1k</text>
<text x="155.5" y="207.7">680n</text>
<text x="156.3" y="205.1">C5</text>
<text x="199.9" y="207.7">470n</text>
<text x="200.3" y="205.1">C10</text>
<text x="236.1" y="207.7">330n</text>
<text x="236.5" y="205.1">C15</text>
<text x="276.5" y="207.7">C17</text>
<text x="324.4" y="209">100n</text>
<text x="324.8" y="206.4">C21</text>
<text x="363.5" y="206.4">C26</text>
<text x="363.6" y="209">68n</text>
<text x="276.1" y="210.2">220n</text>
<text x="156" y="220.4">47n</text>
<text x="156.3" y="217.8">C6</text>
<text x="200.3" y="217.8">C11</text>
<text x="200.4" y="220.4">68n</text>
<text x="276.5" y="219.1">C18</text>
<text x="276.6" y="221.7">15n</text>
<text x="324.8" y="219.1">C22</text>
<text x="324.9" y="221.7">47n</text>
<text x="362.9" y="219.1">C25</text>
<text x="363" y="221.7">22n</text>
<text x="150.7" y="224.2">R9</text>
<text x="150.7" y="226.7">1k</text>
<text x="196.4" y="226.7">1k</text>
<text x="196.5" y="224.2">R12</text>
<text x="232" y="226.7">1k</text>
<text x="232.1" y="224.2">R16</text>
<text x="271.4" y="225.5">R19</text>
<text x="319.6" y="226.7">1k</text>
<text x="319.7" y="224.2">R24</text>
<text x="359" y="226.7">1k</text>
<text x="359.1" y="224.2">R27</text>
<text x="271.4" y="228">1k</text>
<text x="146.6" y="234.4">GND</text>
<text x="192.3" y="234.4">GND</text>
<text x="227.9" y="234.4">GND</text>
<text x="267.3" y="235.6">GND</text>
<text x="315.5" y="234.4">GND</text>
<text x="354.9" y="234.4">GND</text>
<text x="24.6" y="240.7">+12V</text>
<text x="45.2" y="244.5">-12V</text>
<text x="56.3" y="240.7">+12V</text>
<text x="81.7" y="240.7">+12V</text>
<text x="107.1" y="240.7">+12V</text>
<text x="30.8" y="247.4">C35</text>
<text x="30.8" y="250">10u</text>
<text x="46" y="249.2">C36</text>
<text x="46.1" y="251.8">10u</text>
<text x="59.1" y="251.3" transform="rotate(-90 59.1 251.3)">V+</text>
<text x="70.5" y="248.4">C37</text>
<text x="70.7" y="250.7">100n</text>
<text x="84.5" y="251.3" transform="rotate(-90 84.5 251.3)">V+</text>
<text x="95.9" y="248.4">C39</text>
<text x="96.1" y="250.7">100n</text>
<text x="109.9" y="251.3" transform="rotate(-90 109.9 251.3)">V+</text>
<text x="121.3" y="248.4">C41</text>
<text x="121.5" y="250.7">100n</text>
<text x="59.1" y="256.4" transform="rotate(-90 59.1 256.4)">V-</text>
<text x="59.9" y="252.1">U1E</text>
<text x="60" y="254.7">TL074</text>
<text x="84.5" y="256.4" transform="rotate(-90 84.5 256.4)">V-</text>
<text x="85.3" y="252.1">U2E</text>
<text x="85.4" y="254.7">TL074</text>
<text x="109.9" y="256.4" transform="rotate(-90 109.9 256.4)">V-</text>
<text x="110.7" y="252.1">U3E</text>
<text x="110.8" y="254.7">TL074</text>
<text x="24.7" y="258.5">GND</text>
<text x="39.9" y="258.5">GND</text>
<text x="65.3" y="258.5">GND</text>
<text x="90.7" y="258.5">GND</text>
<text x="116.1" y="258.5">GND</text>
<text x="56.6" y="266.1">-12V</text>
<text x="70.5" y="264.9">C38</text>
<text x="70.7" y="267.2">100n</text>
<text x="82" y="266.1">-12V</text>
<text x="95.9" y="264.9">C40</text>
<text x="96.1" y="267.2">100n</text>
<text x="107.4" y="266.1">-12V</text>
<text x="121.3" y="264.9">C42</text>
<text x="121.5" y="267.2">100n</text>
<text x="65.3" y="275">GND</text>
<text x="90.7" y="275">GND</text>
<text x="116.1" y="275">GND</text>
</g>
<g font-size="1.8" fill="#0f0f0f">
<text x="18.6" y="53">IN</text>
<text x="396.2" y="73.3">OUT</text>
</g>
<g font-size="1.8" fill="#a90000">
<text x="47.8" y="53.1">3</text>
<text x="80.8" y="52.4">3</text>
<text x="92.9" y="53.1">1</text>
<text x="99.2" y="53.1">3</text>
<text x="131.6" y="52.4">6</text>
<text x="47.8" y="58.2">2</text>
<text x="60.5" y="55.7">1</text>
<text x="80.8" y="57.4">1</text>
<text x="88.4" y="54.9">2</text>
<text x="96.3" y="57" transform="rotate(-90 96.3 57)">2</text>
<text x="124" y="54.9">5</text>
<text x="131.6" y="57.4">4</text>
<text x="174.8" y="63.3">3</text>
<text x="187.5" y="65.8">1</text>
<text x="233.2" y="65.8">5</text>
<text x="174.8" y="68.4">2</text>
<text x="233.2" y="70.9">6</text>
<text x="245.9" y="68.4">7</text>
<text x="308.9" y="68.4">10</text>
<text x="322.1" y="70.9">8</text>
<text x="369.9" y="70.9">13</text>
<text x="120.2" y="77.3">5</text>
<text x="298.6" y="76">2</text>
<text x="302" y="73.6" transform="rotate(-90 302 73.6)">3</text>
<text x="309.4" y="73.4">9</text>
<text x="369.9" y="76">12</text>
<text x="382.6" y="73.4">14</text>
<text x="132.9" y="79.8">7</text>
<text x="302" y="79.9" transform="rotate(-90 302 79.9)">1</text>
<text x="274.1" y="86.1" transform="rotate(-90 274.1 86.1)">13</text>
<text x="286.8" y="86.1" transform="rotate(-90 286.8 86.1)">14</text>
<text x="299.5" y="86.1" transform="rotate(-90 299.5 86.1)">15</text>
<text x="269" y="103.4" transform="rotate(-90 269 103.4)">1</text>
<text x="271.5" y="103.4" transform="rotate(-90 271.5 103.4)">2</text>
<text x="274.1" y="103.4" transform="rotate(-90 274.1 103.4)">3</text>
<text x="276.6" y="103.4" transform="rotate(-90 276.6 103.4)">4</text>
<text x="281.7" y="103.4" transform="rotate(-90 281.7 103.4)">5</text>
<text x="284.2" y="103.4" transform="rotate(-90 284.2 103.4)">6</text>
<text x="286.8" y="103.4" transform="rotate(-90 286.8 103.4)">7</text>
<text x="289.3" y="103.4" transform="rotate(-90 289.3 103.4)">8</text>
<text x="294.4" y="103.4" transform="rotate(-90 294.4 103.4)">9</text>
<text x="296.9" y="103.9" transform="rotate(-90 296.9 103.9)">10</text>
<text x="299.5" y="103.9" transform="rotate(-90 299.5 103.9)">11</text>
<text x="302" y="103.9" transform="rotate(-90 302 103.9)">12</text>
<text x="92.9" y="111.5">1</text>
<text x="96.3" y="109.1" transform="rotate(-90 96.3 109.1)">2</text>
<text x="99.2" y="111.5">3</text>
<text x="269" y="134.4" transform="rotate(-90 269 134.4)">13</text>
<text x="286.8" y="134.4" transform="rotate(-90 286.8 134.4)">14</text>
<text x="261.4" y="151.7" transform="rotate(-90 261.4 151.7)">1</text>
<text x="263.9" y="151.7" transform="rotate(-90 263.9 151.7)">2</text>
<text x="266.4" y="151.7" transform="rotate(-90 266.4 151.7)">3</text>
<text x="269" y="151.7" transform="rotate(-90 269 151.7)">4</text>
<text x="271.5" y="151.7" transform="rotate(-90 271.5 151.7)">5</text>
<text x="274.1" y="151.7" transform="rotate(-90 274.1 151.7)">6</text>
<text x="279.1" y="151.7" transform="rotate(-90 279.1 151.7)">7</text>
<text x="281.7" y="151.7" transform="rotate(-90 281.7 151.7)">8</text>
<text x="284.2" y="151.7" transform="rotate(-90 284.2 151.7)">9</text>
<text x="286.8" y="152.2" transform="rotate(-90 286.8 152.2)">10</text>
<text x="289.3" y="152.2" transform="rotate(-90 289.3 152.2)">11</text>
<text x="291.8" y="152.2" transform="rotate(-90 291.8 152.2)">12</text>
<text x="164.1" y="190.3">10</text>
<text x="208.6" y="190.3">12</text>
<text x="245.9" y="190.3">3</text>
<text x="333" y="191.6">10</text>
<text x="372.4" y="191.6">12</text>
<text x="164.6" y="195.4">9</text>
<text x="177.3" y="192.8">8</text>
<text x="208.6" y="195.4">13</text>
<text x="221.3" y="192.8">14</text>
<text x="245.9" y="195.4">2</text>
<text x="258.6" y="192.8">1</text>
<text x="285.3" y="192.8">5</text>
<text x="285.3" y="197.9">6</text>
<text x="298" y="195.4">7</text>
<text x="333.5" y="196.6">9</text>
<text x="346.2" y="194.1">8</text>
<text x="372.4" y="196.6">13</text>
<text x="385.1" y="194.1">14</text>
<text x="58.2" y="247.5" transform="rotate(-90 58.2 247.5)">4</text>
<text x="83.6" y="247.5" transform="rotate(-90 83.6 247.5)">4</text>
<text x="109" y="247.5" transform="rotate(-90 109 247.5)">4</text>
<text x="58.2" y="259.5" transform="rotate(-90 58.2 259.5)">11</text>
<text x="83.6" y="259.5" transform="rotate(-90 83.6 259.5)">11</text>
<text x="109" y="259.5" transform="rotate(-90 109 259.5)">11</text>
</g>
<text font-size="1.8" fill="#009600" x="115" y="82.5">GND 6</text>
</svg>
